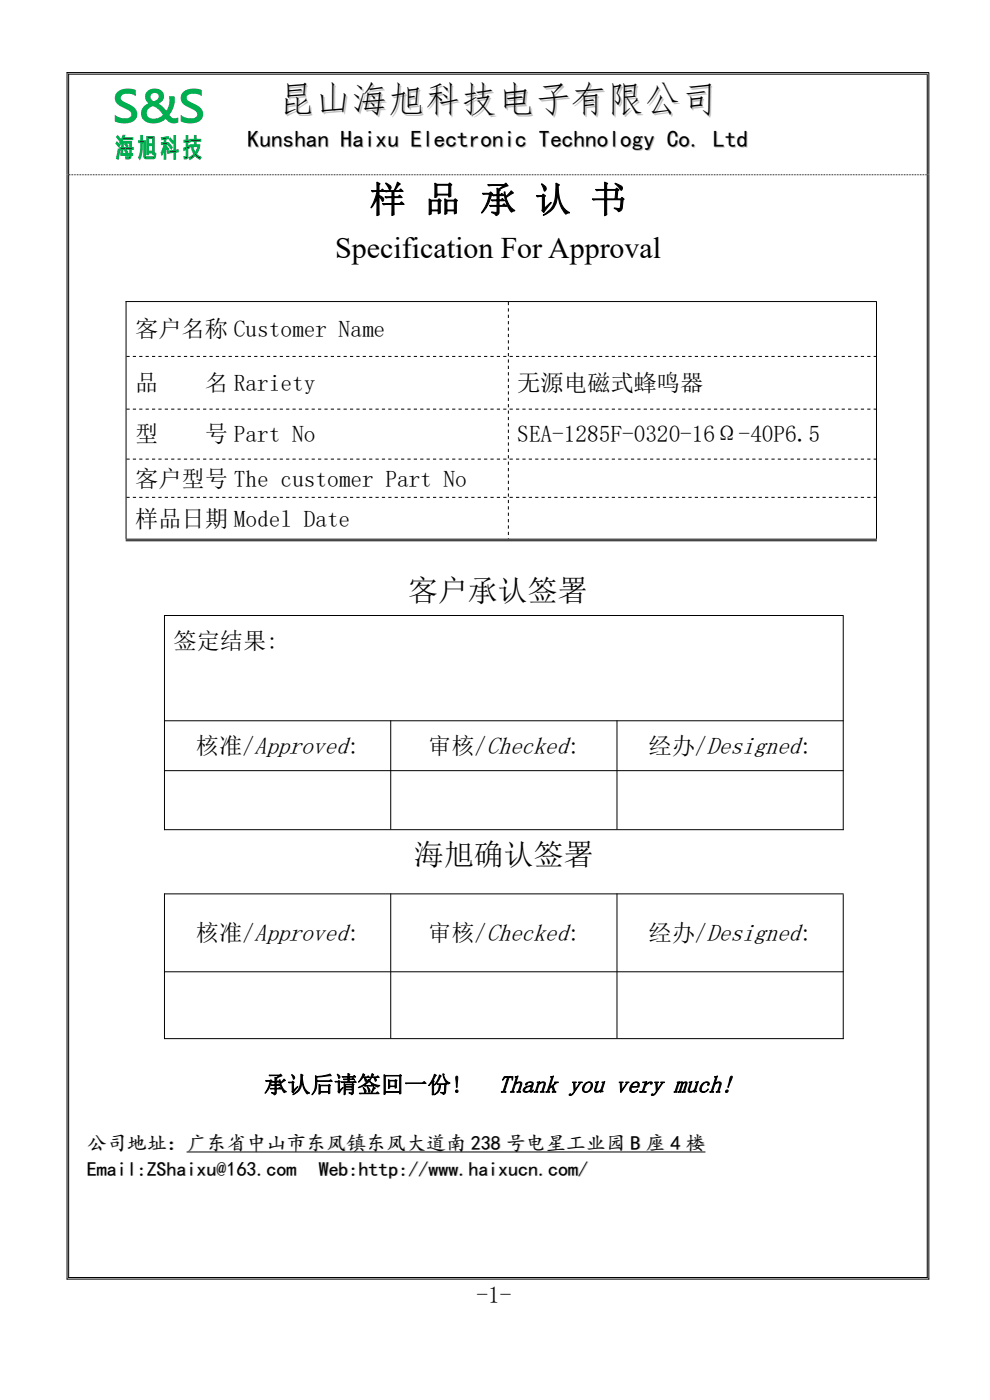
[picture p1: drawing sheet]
<svg xmlns="http://www.w3.org/2000/svg" width="210mm" height="297mm" viewBox="0 0 210 297" stroke-linecap="round" stroke-linejoin="round" font-family="sans-serif">
<g fill="none" stroke="#000" stroke-width=".21">
<path d="M14.1 15.4h183M14.2 15.3v256.1M14.5 15.7h182.3M14.6 15.6v255.5M196.7 15.8v255.3M197 15.5v255.9M26.7 64h159.3M26.7 63.9v50.4M185.9 64.1v50.2M26.7 114.4h159.3M26.7 114.7h159.3M34.8 130.6h144.2"/>
<path d="M34.9 130.5v45.6M178.9 130.7v45.4M34.8 152.9h144.2M82.9 152.8v23.1M130.9 152.8v23.1M34.8 163.5h144.2M34.8 176h144.2M34.8 189.6h144.2M34.9 189.5v30.9M82.9 189.5v30.8M130.9 189.5v30.8M178.9 189.7v30.7"/>
<path d="M34.8 206.2h144.2M34.8 220.3h144.2M39.6 244.4h110M14.1 271.4h183M14.5 271h182.3"/>
</g>
<path d="M26.8 75.6h159M107.8 64.1v50.2M26.8 86.8h159M26.8 97.4h159M26.8 105.5h159" fill="none" stroke="#000" stroke-width=".21" stroke-dasharray=".7 .7" stroke-linecap="butt"/>
<path d="M14.6 37.1h182" fill="none" stroke="#000" stroke-width=".21" stroke-dasharray=".2 .2" stroke-linecap="butt"/>
<g fill="#00b050">
<path d="M24.9 19.7a3.9 3.9 0 0 1 3.8-.5v1a2.32 2.32 0 0 0-3.2 .2v.6a1.32 1.32 0 0 0 1.1 .9l.5 .2a2.37 2.37 0 0 1 1.9 2.3 2.23 2.23 0 0 1-2.9 1.6h-.8l-.8-.4v-1a2.57 2.57 0 0 0 3.4 .1v-.9l-.9-.7a4.5 4.5 0 0 1-2.2-1.3l-.2-.5-.1-.5z" fill-rule="evenodd"/>
<path d="M31.2 19.6a2.1 2.1 0 0 1 3.4 .5 1.58 1.58 0 0 1-1 1.7l-.3 .2a3.8 3.8 0 0 1 2 1.7 4 4 0 0 0 .7-3.2h.9a4.7 4.7 0 0 1-1.2 3.9 1.45 1.45 0 0 0 2 .7v.8l-.2 .1a1.96 1.96 0 0 1-2.3-1 3.5 3.5 0 0 1-4.8 .2 2.11 2.11 0 0 1 1.3-3.2 1.71 1.71 0 0 1-.5-2.4zM32 19.9a1.01 1.01 0 0 0 .5 1.6 1.01 1.01 0 0 0 1.3-1.1 1.03 1.03 0 0 0-.7-.8 1.03 1.03 0 0 0-1.1 .3zM31.4 22.9a1.43 1.43 0 0 0-.2 1.8 1.43 1.43 0 0 0 1.7 .6h.3a2.57 2.57 0 0 0 1.6-.9l-.6-.8-.9-.8a1.22 1.22 0 0 0-1.8 .1z" fill-rule="evenodd"/>
<path d="M38.9 19.7a3.9 3.9 0 0 1 3.8-.5v1a2.36 2.36 0 0 0-3.1 .1l-.1 .7a1.3 1.3 0 0 0 1.1 .9l.7 .3a2.06 2.06 0 0 1 1.5 2.8 3.5 3.5 0 0 1-4.3 .6v-1a2.5 2.5 0 0 0 3.4 .1l.1-.6-.4-.6-1.8-1a1.81 1.81 0 0 1-.9-2.8z" fill-rule="evenodd"/>
</g>
<g fill="#00b050">
<path d="M24.8 19.6a4 4 0 0 1 4-.5v1.3l-.9-.4-.9-.1-.8 .1-.5 .4-.1 .4 .2 .4 1.3 .8a2.47 2.47 0 0 1 2 2.4 2.44 2.44 0 0 1-3 1.8l-1.7-.5v-1.3l1 .5 1.2 .2 1-.3 .2-.7-.4-.6-1.7-.9a1.88 1.88 0 0 1-.9-3zM25 19.8l-.4 .8 .3 1 .7 .7 1.4 .7a1.2 1.2 0 0 1 1.1 .9 1.2 1.2 0 0 1-.5 1.3l-1.2 .2a3.6 3.6 0 0 1-2-.7l.2-.1v1v-.1l1 .4h1.6l1.2-.6 .4-.7v-.9l-.6-.8-1-.5a3.1 3.1 0 0 1-1.8-1.2 1.25 1.25 0 0 1 1.6-1.6l1 .1 .7 .3-.2 .2v-1l.1 .1-1-.2-1.5 .1z"/>
<path d="M31.2 19.4a2.08 2.08 0 0 1 3.6 1 1.88 1.88 0 0 1-1.5 1.7v-.2a4.3 4.3 0 0 1 2.1 1.8h-.2l.4-.9 .3-.9-.1-1.5h1.2a4.9 4.9 0 0 1-1.2 4.1v-.2l.9 .8 1.1-.2v1.1a2.08 2.08 0 0 1-2.7-.9h.2l-.8 .6-.9 .4 .1-.1a2.82 2.82 0 0 1-3.7-1.5 2.34 2.34 0 0 1 1.7-2.7v.3a1.74 1.74 0 0 1-.5-2.7zM31.4 19.6l-.3 .6v.7l.3 .5 .6 .6-1.1 .6-.6 .7-.1 1.2 .5 .8 .9 .5 1.3 .1 1.2-.3 1.1-.8 .8 .9 .9 .2 .7-.1-.1 .1v-.8l.2 .1a1.6 1.6 0 0 1-2.1-.8l.7-1.2 .4-1.2v-1.4l.2 .1h-.9l.1-.2 .1 .4a4.3 4.3 0 0 1-.9 3.1l-1.1-1.3-1.2-.7 .8-.4 .6-.6 .1-.7-.2-.7-.6-.4-.9-.1-.7 .1zM32.1 20l-.2 .3 .1 .5 .7 .7h-.2l1.1-.7v-.5l-.3-.4-.7-.2zM31.9 19.8a1.14 1.14 0 0 1 1.9 .2 1.14 1.14 0 0 1-.9 1.6 .86 .86 0 0 1-1-.4l-.2-.7zM31.5 23l-.3 .5-.1 .8 .2 .4 .5 .4h1.4l.8-.2-.3 .1 1-.7-.1 .2-1-1.3-1.1-.7zM31.3 22.9l.5-.4a.89 .89 0 0 1 1.4 .1l.8 .6 .9 1.2a2.52 2.52 0 0 1-3.9 .2l-.1-.9z"/>
<path d="M38.8 19.6a4 4 0 0 1 4-.5v1.3l-.9-.4-.9-.1-.8 .1-.5 .4-.1 .4 .2 .4 1.3 .8a2.47 2.47 0 0 1 2 2.4 2.44 2.44 0 0 1-3 1.8l-1.8-.5v-1.3l1.1 .5 1.2 .2 1-.3 .2-.7-.4-.6-1.7-.9a1.88 1.88 0 0 1-.9-3zM39 19.8l-.4 .8 .2 1 .6 .6 1.6 .8a1.2 1.2 0 0 1 1.1 .9 1.2 1.2 0 0 1-.6 1.3l-1.1 .2a3.6 3.6 0 0 1-2-.7l.2-.1v1l-.1-.1 1.1 .4h1.6l1.1-.6 .5-.7-.1-.9-.5-.8-1-.5a3.1 3.1 0 0 1-1.8-1.2 1.25 1.25 0 0 1 1.6-1.6l.9 .1 .8 .3-.2 .2v-1l.1 .1-1-.2-1.5 .1z"/>
</g>
<g fill="#000">
<path d="M25.9 30h2v1.3h.3v.4h-.3l-.1 .9h.3v.3h-.3a.66 .66 0 0 1-.6 .8h-.5v-.4h.6l.2-.4h-1.8v-1.2h-.3v-.4h.4zM26 31.7v.9h1.6v-.9zM26.2 30.4l-.1 .9h1.5v-.9zM26.1 28.7h.3l-.2 .6h2v.3h-2.1l-.5 .9-.2-.3zM25.1 31.7l.3 .1-.3 1.9-.4-.1zM24.8 30.1l.6 .7-.2 .3-.6-.7zM24.9 28.8l.6 .7-.2 .3-.5-.7zM26.6 31.7l.5 .6-.2 .2-.4-.5zM26.7 30.4l.4 .5-.1 .3-.5-.6z" fill-rule="evenodd"/>
<path d="M31.2 29h1.5v3.7h-.3v-.3h-.9v.4h-.3zM29.9 28.7h.3v1.2h.6l.1 3.3 1.7 .1 .2-.9 .2 .2v.3a.51 .51 0 0 1-.5 .8h-1.6a.47 .47 0 0 1-.3-.6v-2.9h-.4a8 8 0 0 1-.6 3.6l-.2-.4a6.6 6.6 0 0 0 .5-3.2h-.5v-.3h.5zM31.5 30.9v1.2h.9v-1.2zM31.5 29.3v1.2h.9v-1.2z" fill-rule="evenodd"/>
<path d="M34.2 29.2l1.4-.2 .1 .4-.6 .1v.8h.6v.3h-.6v.6l.2-.2 .5 .6-.2 .3-.5-.6v2.5h-.3v-2.3l-.5 1.3-.1-.4 .6-1.8h-.6v-.3h.6v-.8l-.5 .1zM36.9 28.8h.3v3.1l.6-.1v.4l-.6 .1v1.5h-.3v-1.5l-1.3 .2-.1-.4 1.4-.2zM36.1 29.3l.6 .8-.1 .3-.7-.8zM35.9 30.5l.6 .8-.2 .3-.6-.8z" fill-rule="evenodd"/>
<path d="M40.3 29.6h1v-.9h.3v.9h.9v.4h-.9v.7h.7l-.1 .8-.6 1.2 1 .7-.2 .4-1-.9-1.1 .9-.2-.4 1.1-.7-.6-1.6h-.3v-.4h1v-.7h-1zM39.5 28.8h.3v1h.5v.3h-.5v1l.4-.2v.4l-.4 .2v1.9l-.3 .3h-.4v-.4l.4-.2v-1.5l-.5 .3v-.4l.5-.3v-1.1h-.4v-.3h.4zM40.9 31.1l.5 1.3 .6-1.3z" fill-rule="evenodd"/>
</g>
<g fill="#00b050">
<path d="M25.8 29.9h2.2v1.4l-.2-.1h.6v.6h-.6l.2-.1-.1 .9-.1-.1h.4v.6h-.4l.1-.1a.75 .75 0 0 1-.7 .8h-.6l-.1-.7 .7 .1 .2-.3 .1 .2h-2l.1-1.5 .2 .2h-.5v-.6h.5l-.1 .1zM25.9 30.2l.2-.2-.2 1.4h-.5l.2-.1v.4l-.2-.2h.5l-.1 1.4-.1-.1h2a.66 .66 0 0 1-.3 .6 .66 .66 0 0 1-.8 0l.2-.1v.4l-.1-.1 .7-.1 .3-.7h.4l-.1 .1v-.3l.1 .1h-.4v-1.2h.5l-.1 .2v-.4l.1 .1h-.5v-1.4l.2 .2zM26 31.8l.2-.1-.1 .9-.1-.1h1.5l-.1 .1v-.9l.2 .1zM25.9 31.5h1.8v1.2h-1.9zM26.2 30.5l.1-.1-.1 .9-.1-.1h1.5l-.2 .1 .1-.9 .1 .1zM26 30.2h1.7v1.2h-1.8zM26 28.6h.6l-.2 .7-.2-.2h2.1v.6h-2.2l.1-.1-.6 1.1-.4-.5zM26.1 28.9l.1-.1-.7 1.5v-.2l.2 .3h-.2l.5-.9h2.2l-.2 .1v-.4l.2 .2h-2.1l.2-.7 .1 .2zM25 31.5l.5 .3-.3 2.1-.6-.2zM25 31.8l.2-.1-.3 1.9-.1-.1 .3 .1-.2 .1 .4-1.9v.1zM24.8 29.9l.8 .9-.4 .6-.7-1zM24.7 30.2h.2l-.2 .3v-.2l.6 .7-.2 .1 .2-.4v.2zM24.9 28.6l.8 .9-.4 .5-.7-.9zM24.8 28.9h.3l-.2 .3v-.2l.5 .7h-.2l.2-.3v.2zM26.6 31.5l.7 .8-.4 .5-.6-.8zM26.5 31.8h.2l-.1 .2v-.1l.4 .6h-.2l.2-.3v.2zM26.7 30.2l.6 .7-.3 .5-.6-.7zM26.6 30.5h.2l-.2 .2v-.1l.5 .5h-.3l.2-.2v.1z"/>
<path d="M31.1 28.9h1.7v3.9h-.5v-.4l.1 .2h-.9l.1-.2v.5h-.5zM31.2 29.1l.1-.1v3.8l-.1-.1h.3l-.2 .1v-.5h1.2v.4l-.1-.1h.3l-.2 .1v-3.7l.2 .1zM29.8 28.6h.5v1.3l-.1-.2h.8v3.5h1.5l.1-1 .6 .3a1.08 1.08 0 0 1-.5 1.3h-1.7a.6 .6 0 0 1-.6-.7v-2.9l.1 .2h-.3l.1-.2a7.7 7.7 0 0 1-.6 3.8l-.4-.5 .4-1.3 .1-2 .1 .2h-.6v-.7h.6l-.1 .2zM29.9 28.9l.1-.1v1.2h-.6l.2-.1v.3l-.2-.1h.6a6.9 6.9 0 0 1-.5 3.4v-.1l.3 .3h-.3l.4-1.4 .1-2.2h.7l.1 3.4h1.8l.2-.2 .1-.7 .1 .1-.3-.2 .2-.1-.1 .8-.2 .2h-1.6l-.2-.1-.1-3.4 .1 .1h-.8v-1.2l.2 .1zM31.5 31l.1-.1v1.2l-.1-.1h.9l-.1 .1v-1.2l.1 .1zM31.3 30.7h1.2v1.5h-1.2zM31.5 29.5l.1-.2v1.2l-.1-.1h.9l-.1 .1v-1.2l.1 .2zM31.3 29.2h1.2v1.5h-1.2z"/>
<path d="M34.1 29.1l1.7-.3 .1 .7-.7 .1 .1-.1v.8l-.2-.2h.7v.7h-.7l.2-.2v.6l-.3-.1 .3-.3 .6 .8-.3 .6-.6-.8 .3-.1v2.6h-.6v-2.4h.3l-.7 1.7-.2-.8 .6-1.8 .1 .2h-.7v-.7h.8l-.2 .2v-.8l.2 .2-.7 .1zM34.4 29.2l.1 .4-.2-.1 .7-.1v1h-.7l.1-.1v.3l-.1-.1h.7l-.7 1.8 .2 .5-.3-.1 .8-2.1v3.2l-.1-.2h.2l-.1 .2v-2.9l.7 .9h-.2l.2-.2v.1l-.5-.6h.2l-.4 .5v-1.1h.7l-.1 .1v-.3l.1 .1h-.7v-1l.7-.1-.1 .1-.1-.4 .2 .1-1.4 .3zM36.8 28.7h.5v3.2l-.1-.1 .7-.1v.6l-.7 .1 .1-.1v1.6h-.5v-1.6l.2 .1-1.6 .2v-.6l1.5-.2-.1 .1zM36.9 28.9l.2-.1v3.2l-1.6 .2 .1-.1 .1 .4-.2-.2 1.6-.2v1.7l-.2-.2h.3l-.1 .2v-1.7h.7l-.1 .1v-.4l.1 .1-.7 .1v-3.2l.1 .1zM36.1 29.1l.8 1-.3 .5-.8-1zM36 29.4h.2l-.1 .2-.1-.1 .7 .8h-.2l.2-.3v.2zM35.9 30.3l.8 1-.4 .5-.7-1zM35.8 30.6h.2l-.2 .3v-.2l.6 .8h-.2l.2-.3v.2z"/>
<path d="M40.2 29.5h1.1l-.2 .1v-1h.6v1l-.1-.1h1.1v.6h-1.1l.1-.1v.7l-.1-.1h.9l-.3 1.2-.5 1v-.2l1.1 .7-.4 .7-1.1-1h.2l-1.3 1-.3-.6 1.2-.8v.2l-.6-1.7 .1 .1h-.4v-.6h1.1l-.2 .1v-.7l.2 .1h-1.1zM40.3 29.7l.2-.1v.4l-.2-.2h1.1v1.1h-1.1l.2-.2v.4l-.2-.2h.4l.7 1.8-1.2 .9v-.2l.2 .4-.2-.1 1.2-.9 1.1 .9h-.2l.2-.4 .1 .2-1.2-.8 .6-1 .2-1 .1 .2h-.9v-1.1h1.2l-.2 .2v-.4l.2 .1h-1.2v-.9l.2 .1h-.3l.1-.1v.9zM39.4 28.7h.6v1.1l-.2-.1h.6v.6h-.6l.2-.2v1l-.2-.1 .6-.3v.7l-.5 .2 .1-.1v1.7a.55 .55 0 0 1-.5 .6h-.5l-.1-.7h.5v-1.5l.2 .2-.7 .3v-.7l.6-.3-.1 .1v-1.1l.1 .2h-.6v-.6h.6l-.1 .1zM39.5 28.9l.2-.1v1.1h-.6l.1-.1v.3l-.1-.1h.6v1.3l-.6 .3v-.2l.1 .5-.2-.1 .7-.4v1.8l-.2 .2h-.5l.2-.2v.5l-.1-.1 .4-.1 .2-.2v-1.9l.5-.2-.1 .1v-.4l.2 .1-.6 .3v-1.3h.5l-.1 .1v-.3l.1 .1h-.5v-1.1l.1 .1zM41 31l.5 1.4h-.2l.6-1.4 .1 .2h-1.1zM40.7 30.9h1.5l-.3 1-.5 .8z"/>
</g>
<text font-size="7.7" fill="#c0c0c0" x="59.4" y="24.1">昆山海旭科技电子有限公司</text>
<text font-size="7.7" x="78.4" y="45">样 品 承 认 书</text>
<g font-size="6.4">
<text x="71.1" y="54.7">Specification For Approval</text>
<text x="86.6" y="127.5">客户承认签署</text>
<text x="87.8" y="183.6">海旭确认签署</text>
</g>
<text font-size="5.2" x="105.6" y="231.8">Thank you very much!</text>
<g font-size="5">
<text x="52.5" y="31.2">Kunshan Haixu Electronic Technology Co. Ltd</text>
<text x="28.7" y="71.6">客户名称 Customer Name</text>
<text x="28.7" y="83">品</text>
<text x="43.5" y="83">名 Rariety</text>
<text x="109.7" y="83">无源电磁式蜂鸣器</text>
<text x="28.7" y="93.9">型</text>
<text x="43.5" y="93.9">号 Part No</text>
<text x="109.7" y="93.9">SEA-1285F-0320-16Ω-40P6.5</text>
<text x="28.7" y="103.2">客户型号 The customer Part No</text>
<text x="28.7" y="111.7">样品日期 Model Date</text>
<text x="36.8" y="137.6">签定结果:</text>
<text x="41.6" y="160">核准/Approved:</text>
<text x="90.8" y="160">审核/Checked:</text>
<text x="137.6" y="160">经办/Designed:</text>
<text x="41.6" y="199.7">核准/Approved:</text>
<text x="90.8" y="199.7">审核/Checked:</text>
<text x="137.6" y="199.7">经办/Designed:</text>
<text x="56" y="231.8">承认后请签回一份!</text>
<text x="101" y="276.5">-1-</text>
</g>
<text font-size="4.2" fill="#c0c0c0" x="18.6" y="244.1">公司地址：广东省中山市东凤镇东凤大道南 238 号电星工业园 B 座 4 楼</text>
<g font-size="4.2">
<text x="18.4" y="249.4">Email:ZShaixu@163.com</text>
<text x="67.6" y="249.4">Web:http://www.haixucn.com/</text>
</g>
</svg>
